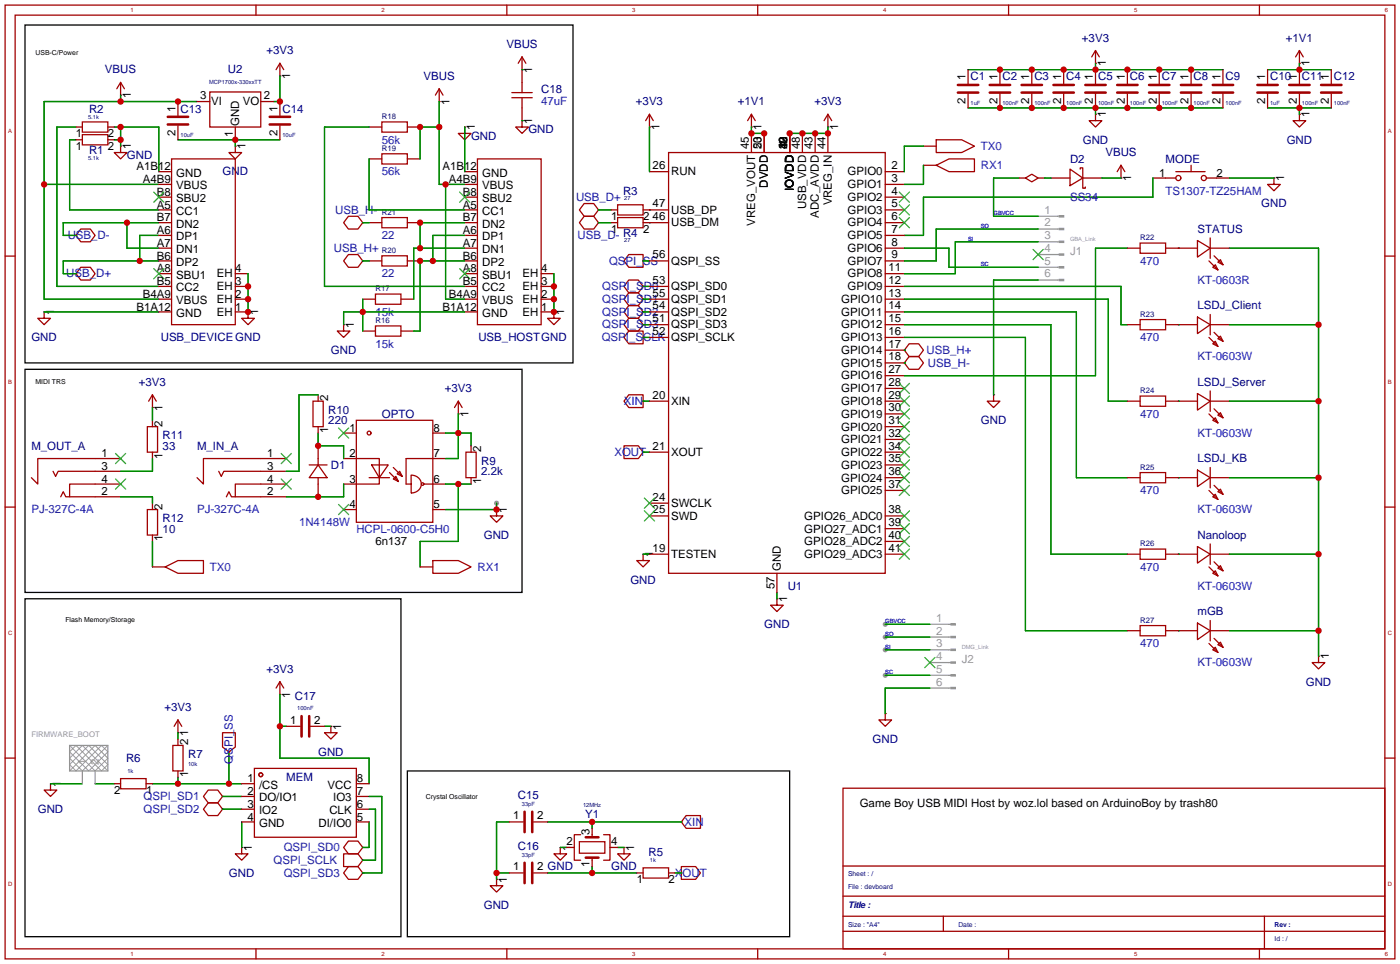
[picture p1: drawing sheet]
<svg xmlns="http://www.w3.org/2000/svg" width="279mm" height="192mm" viewBox="0 0 279 192" stroke-linecap="round" stroke-linejoin="round" font-family="sans-serif">
<g fill="#999">
<circle cx="99" cy="100.2" r=".51"/>
<circle cx="176.4" cy="134.5" r=".51"/>
<circle cx="176.4" cy="126.9" r=".51"/>
<circle cx="176.4" cy="124.4" r=".51"/>
<circle cx="176.4" cy="129.4" r=".51"/>
</g>
<g fill="none" stroke="#a10000" stroke-width=".25">
<path d="M1 1h277v190h-277zM3 3h273v186h-273zM24 19h.1M24 16.4l-.7 1.3M24 16.4l.8 1.3M24 16.4v2.6M41.8 18.3h10.2v7h-10.2zM51 1v2M55.8 15.1h.1M55.8 12.6v2.5M55.8 12.6l-.8 1.3M55.8 12.6l.7 1.3"/>
<path d="M87.5 17.7l-.7 1.3M87.5 17.7l.8 1.3M87.5 17.7v2.5M101 1v2M102 18.4h4.1M102 19.5h4.1M104 13.9h.1M104 11.3l-.7 1.3M104 11.3l.8 1.3M104 11.3v7.1M104 19.5v4.5M151 1v2"/>
<path d="M192.9 13.9v2.8M192.9 18.7v2.8M199.3 13.9v2.8M199.3 18.7v2.8M201 1v2M205.6 13.9v2.8M205.6 18.7v2.8M212 13.9v2.8M212 18.7v2.8M218.3 12.6h.1M218.3 10.1l-.7 1.2M218.3 10.1l.8 1.2"/>
<path d="M218.3 10.1v2.5M218.3 13.9v2.8M218.3 18.7v2.8M224.7 13.9v2.8M224.7 18.7v2.8M231 13.9v2.8M231 18.7v2.8M237.4 13.9v2.8M237.4 18.7v2.8M243.7 13.9v2.8M243.7 18.7v2.8M251 1v2"/>
<path d="M252.6 13.9v2.8M252.6 18.7v2.8M259 12.6h.1M259 10.1l-.8 1.2M259 10.1l.7 1.2M259 10.1v2.5M259 13.9v2.8M259 18.7v2.8M265.3 13.9v2.8M265.3 18.7v2.8M15.1 27.8h1.3M15.1 25.3h1.3"/>
<path d="M16.4 26.8h5.1v2.1h-5.1zM16.4 24.3h5.1v2h-5.1zM21.5 27.8h1.3M21.5 25.3h1.3M24 29.1h.1M24 29.1v1.3h1.3l-1.3 1.3-1.2-1.3h1.2M31.7 34.2h2.5M31.7 36.7h2.5M31.7 39.3h2.5M34.2 31.7h12.7v33h-12.7zM35.5 20.2v2.8M35.5 25.1v2.7"/>
<path d="M39.3 20.2h2.5M46.9 29.1h.1M46.9 29.1v1.3h1.3l-1.3 1.3-1.3-1.3h1.3M46.9 25.3v2.5M52 20.2h2.5M55.8 20.2v2.8M55.8 25.1v2.7M73.6 25.3h2.5M73.6 31.7h2.5M76.1 24.3h5.1v2h-5.1zM76.1 30.6h5.1v2.1h-5.1zM81.2 25.3h2.5"/>
<path d="M81.2 31.7h2.5M87.5 20.2h.1M92.6 25.3h.1M92.6 25.3v1.3h1.3l-1.3 1.2-1.3-1.2h1.3M92.6 34.2h2.6M92.6 36.7h2.6M92.6 39.3h2.6M95.2 31.7h12.7v33h-12.7zM104 24h.1M104 24v1.3h1.3l-1.3 1.3-1.2-1.3h1.2M129.4 25.3h.1M129.4 22.8l-.7 1.2"/>
<path d="M129.4 22.8l.8 1.2M129.4 22.8v2.5M129.4 34.2h3.9M133.3 30.4h43.1v83.8h-43.1zM149.8 25.3h.1M149.8 22.8l-.8 1.2M149.8 22.8l.7 1.2M149.8 22.8v2.5M149.8 26.6v3.8M152.3 26.6v3.8M157.4 26.6v3.8M159.9 26.6v3.8"/>
<path d="M162.5 26.6v3.8M165 25.3h.1M165 22.8l-.8 1.2M165 22.8l.8 1.2M165 22.8v2.5M165 26.6v3.8M176.4 34.2h3.8M176.4 36.7h3.8M176.4 39.3h3.8M184.1 32.9h2.5M184.1 29.1h2.5M186.6 32.9l2.5-1.2h5.1v2.5h-5.1z"/>
<path d="M186.6 27.8h5.1l2.5 1.3-2.5 1.3h-5.1zM203.1 35.5h1.3M204.4 35.5l1.2-.8 1.3 .8-1.3 .7zM206.9 35.5h1.3M209.5 35.5h3.8M213.3 33.7l2.5 1.8-2.5 1.5zM215.3 33.7v-.3h.5v2.1M215.8 35.5v2h.5v-.3M215.8 35.5h3.8M218.3 22.8h.1M218.3 22.8v1.2h1.3l-1.3 1.3-1.2-1.3h1.2M223.4 35.5h.1"/>
<path d="M223.4 32.9l-.7 1.3M223.4 32.9l.8 1.3M223.4 32.9v2.6M229.8 35.5h4.5M234.3 34.2h5.9M237.4 32.9v1.3M240.4 35.5h4.6M253.9 35.5h.1M253.9 35.5v1.2h1.3l-1.3 1.3-1.3-1.3h1.3M259 22.8h.1M259 22.8v1.2h1.3l-1.3 1.3-1.3-1.3h1.3M1 51h2"/>
<path d="M15.1 46.9h.1M15.1 54.5h.1M16.1 45.6h1.9l1 1.3-1 1.3h-1.9l-1-1.3zM16.1 53.2h1.9l1 1.3-1 1.3h-1.9l-1-1.3zM31.7 41.8h2.5M31.7 44.4h2.5M31.7 46.9h2.5M31.7 49.4h2.5M31.7 52h2.5M31.7 54.5h2.5M31.7 57.1h2.5M31.7 59.6h2.5"/>
<path d="M46.9 54.5h2.5M46.9 57.1h2.5M46.9 59.6h2.5M69.4 43.1h1.9l1 1.3-1 1.2h-1.9l-.9-1.2zM69.4 50.7h1.9l1 1.3-1 1.2h-1.9l-.9-1.2zM72.3 44.4h.1M72.3 52h.1M72.3 59.6h2.5M73.6 44.4h2.5M73.6 52h2.5M74.8 58.6h5.1v2h-5.1zM76.1 51h5.1v2h-5.1z"/>
<path d="M76.1 43.3h5.1v2.1h-5.1zM79.9 59.6h2.6M81.2 44.4h2.5M81.2 52h2.5M92.6 41.8h2.6M92.6 44.4h2.6M92.6 46.9h2.6M92.6 49.4h2.6M92.6 52h2.6M92.6 54.5h2.6M92.6 57.1h2.6M92.6 59.6h2.6"/>
<path d="M107.9 54.5h2.5M107.9 57.1h2.5M107.9 59.6h2.5M116.4 43.1h1.9l1 1.3-1 1.2h-1.9l-.9-1.2zM116.4 40.5h1.9l1 1.3-1 1.3h-1.9l-.9-1.3zM119.3 44.4h.1M119.3 41.8h.1M121.8 41.8h1.3M121.8 44.4h1.3M123.1 40.8h5.1v2h-5.1zM123.1 43.3h5.1v2.1h-5.1zM125.3 58.3h1.9l1 1.3-1 1.3h-1.9l-.9-1.3z"/>
<path d="M125.3 55.8h1.9l1 1.3-1 1.2h-1.9l-.9-1.2zM125.3 50.7h2.9v2.5h-2.9l-.9-1.2zM128.2 59.6h.1M128.2 57.1h.1M128.2 52h.1M128.2 41.8h5.1M128.2 44.4h5.1M129.4 52h3.9M129.4 57.1h3.9M129.4 59.6h3.9M176.4 41.8h3.8M176.4 44.4h3.8"/>
<path d="M176.4 46.9h3.8M176.4 49.4h3.8M176.4 52h3.8M176.4 54.5h3.8M176.4 57.1h3.8M176.4 59.6h3.8M224.7 49.4h2.5M227.2 48.4h5.1v2.1h-5.1zM232.3 49.4h6.4M238.7 47.9l2.5 1.5-2.5 1.8zM241 52l1.7 1.8M241.2 49.4h3.8"/>
<path d="M241.2 47.4v4.1M241.7 53.2l.5-.5 .5 1.1zM242 51l1.7 1.7M242.7 52.2l.5-.5 .5 1zM276 51h2M8.8 62.1h.1M8.8 62.1v1.3h1.3l-1.3 1.3-1.3-1.3h1.3M30.4 78.6l-.8 1.3M30.4 78.6l.7 1.3M30.4 78.6v2.6M31.7 62.1h2.5M46.9 62.1h2.5"/>
<path d="M49.4 62.1h.1M49.4 62.1v1.3h1.3l-1.3 1.3-1.2-1.3h1.2M62.4 79.9h2v5.1h-2zM63.4 78.6v1.3M68.5 64.7h.1M68.5 64.7v1.2h1.3l-1.3 1.3-1.3-1.3h1.3M72.3 65.9h2.5M74.8 64.9h5.1v2.1h-5.1zM79.9 65.9h2.6M91.3 79.9l-.7 1.3M91.3 79.9l.8 1.3M91.3 79.9v2.6"/>
<path d="M92.6 62.1h2.6M107.9 62.1h2.5M110.4 62.1h.1M110.4 62.1v1.3h1.3l-1.3 1.3-1.3-1.3h1.3M125.3 65.9h2.9v2.6h-2.9l-.9-1.3zM125.3 78.6h2.9v2.6h-2.9l-.9-1.3zM125.3 60.9h1.9l1 1.2-1 1.3h-1.9l-.9-1.3zM125.3 63.4h1.9l1 1.3-1 1.2h-1.9l-.9-1.2zM128.2 67.2h.1M128.2 79.9h.1M128.2 62.1h.1M128.2 64.7h.1"/>
<path d="M129.4 62.1h3.9M129.4 64.7h3.9M129.4 67.2h3.9M129.4 79.9h3.9M176.4 62.1h3.8M176.4 64.7h3.8M176.4 67.2h3.8M176.4 79.9h3.8M176.4 69.8h3.8M176.4 72.3h3.8M176.4 74.8h3.8M176.4 77.4h3.8"/>
<path d="M180.2 69.8h.1M180.2 72.3h.1M181.2 68.5h1.9l1 1.3-1 1.2h-1.9l-1-1.2zM181.2 71h1.9l1 1.3-1 1.3h-1.9l-1-1.3zM198 78.6h.1M198 78.6v1.3h1.3l-1.3 1.3-1.2-1.3h1.2M224.7 64.7h2.5M224.7 79.9h2.5M227.2 63.7h5.1v2h-5.1zM227.2 78.9h5.1v2h-5.1zM232.3 64.7h6.4M232.3 79.9h6.4"/>
<path d="M238.7 63.2l2.5 1.5-2.5 1.8zM238.7 78.4l2.5 1.5-2.5 1.8zM241 67.2l1.7 1.8M241.2 64.7h3.8M241.2 79.9h3.8M241.2 62.6v4.1M241.2 77.9v4M241.7 68.5l.5-.5 .5 1zM242 66.2l1.7 1.8M242.7 67.5l.5-.5 .5 1zM10.6 93.9l.5 1 .5-1h12.4M12.1 99l.5-1.1 .5 1.1h10.9"/>
<path d="M24 91.3h-16.5v5.1l-1.2-1.2M24 96.4h-10.1v2.6M29.4 85h2v5.1h-2zM30.4 81.2h.1M30.4 83.7v1.3M30.4 90.1v1.2M43.6 93.9l.5 1 .5-1h12.5M45.1 99l.5-1.1 .5 1.1h11M57.1 91.3h-16.6v5.1l-1.2-1.2M57.1 96.4h-10.2v2.6M61.6 92.6h3.6M63.4 92.6l1.8 2.6h-3.6z"/>
<path d="M63.4 85v1.3M63.4 88.8v3.8M63.4 95.2v3.8M68.5 91.3h7.1v5.1h-7.1M68.5 86.3h2.5M71 83.7h15.3v20.3h-15.3zM73.6 95.2h4M74.1 92.6h3.3l-1.8 2.6zM77.6 94.1l1.8 1.8M78.4 95.4l.5-.5 .5 1zM78.4 93.1l1.8 1.8M79.2 94.4l.5-.5 .5 1z"/>
<path d="M81.9 94.6a1.79 1.79 0 0 1 2.1 1.8 1.79 1.79 0 0 1-2 1.8zM84.5 96.4h4.3M86.3 86.3h2.5M88.8 91.3h-7.9v5.1h1M91.3 82.5h.1M92.9 90.1h2v5.1h-2zM93.9 88.8v1.3M93.9 95.2v1.2M124.4 88.8h2.8l1 1.3-1 1.2h-2.8zM128.2 90.1h.1M129.4 90.1h3.9M176.4 95.2h3.8"/>
<path d="M176.4 90.1h3.8M176.4 82.5h3.8M176.4 85h3.8M176.4 87.5h3.8M176.4 92.6h3.8M176.4 97.7h3.8M224.7 95.2h2.5M227.2 94.1h5.1v2.1h-5.1zM232.3 95.2h6.4M238.7 93.6l2.5 1.6-2.5 1.7zM241 82.5l1.7 1.7M241 97.7l1.7 1.8"/>
<path d="M241.2 95.2h3.8M241.2 93.1v4.1M241.7 83.7l.5-.5 .5 1zM241.7 99l.5-.5 .5 1zM242 81.4l1.7 1.8M242 96.7l1.7 1.8M242.7 82.7l.5-.5 .5 1zM242.7 97.9l.5-.5 .5 1.1zM1 101h2M29.4 101.5h2v5.1h-2zM30.4 100.2v1.3M30.4 106.6v1.3"/>
<path d="M30.4 112.9h2.5M32.9 112.9l2.6-1.2h5v2.5h-5zM68.5 101.5h2.5M83.7 112.9h2.6M86.3 111.7h5l2.6 1.2-2.6 1.3h-5zM86.3 101.5h2.5M99 101.5h.1M99 101.5v1.3h1.2l-1.2 1.2-1.3-1.2h1.3M128.2 110.4h.1M128.2 110.4v1.3h1.2l-1.2 1.2-1.3-1.2h1.3M129.4 100.2h3.9M129.4 102.8h3.9"/>
<path d="M129.4 110.4h3.9M154.8 119.3h.1M154.8 119.3v1.3h1.3l-1.3 1.2-1.2-1.2h1.2M154.8 114.2v3.8M176.4 102.8h3.8M176.4 110.4h3.8M176.4 105.3h3.8M176.4 107.9h3.8M224.7 110.4h2.5M227.2 109.4h5.1v2h-5.1zM232.3 110.4h6.4M238.7 108.9l2.5 1.5-2.5 1.8z"/>
<path d="M241 112.9l1.7 1.8M241.2 110.4h3.8M241.2 108.4v4M241.7 114.2l.5-.5 .5 1zM242 111.9l1.7 1.8M242.7 113.2l.5-.5 .5 1zM276 101h2M55.8 138.3h.1M55.8 135.8l-.8 1.3M55.8 135.8l.7 1.3M55.8 135.8v2.5M224.7 125.6h2.5"/>
<path d="M227.2 124.6h5.1v2.1h-5.1zM232.3 125.6h6.4M238.7 124.1l2.5 1.5-2.5 1.8zM241 128.2l1.7 1.8M241.2 123.6v4.1M241.2 125.6h3.8M241.7 129.4l.5-.5 .5 1.1zM242 127.2l1.7 1.7M242.7 128.4l.5-.5 .5 1zM262.8 130.7h.1M262.8 130.7v1.3h1.3l-1.3 1.3-1.3-1.3h1.3M1 151h2"/>
<path d="M10.1 156.1h.1M10.1 156.1v1.3h1.2l-1.2 1.3-1.3-1.3h1.3M22.8 156.1h1.2M24 155.1h5.1v2h-5.1zM29.1 156.1h1.3M34.4 148.5h2.1v5.1h-2.1zM35.5 146h.1M35.5 143.4l-.8 1.3M35.5 143.4l.7 1.3M35.5 143.4v2.6M35.5 147.2v1.3M35.5 153.6v1.2"/>
<path d="M41.5 157.4h1.9l1 1.3-1 1.2h-1.9l-1-1.2zM41.5 159.9h1.9l1 1.3-1 1.3h-1.9l-1-1.3zM44.4 158.7h.1M44.4 146h2.5v2.8l-1.3 1-1.2-1zM45.6 149.8h.1M48.2 156.1h2.5M48.2 158.7h2.5M50.7 153.1h20.3v13.7h-20.3zM57.1 144.7h2.8M61.9 144.7h2.8M65.9 144.7h.1M65.9 144.7v1.3h1.3l-1.3 1.2-1.2-1.2h1.2"/>
<path d="M71 156.1h2.6M71 158.7h2.6M168 157h108v32h-108zM176.4 142.1h.1M176.4 142.1v1.3h1.3l-1.3 1.3-1.2-1.3h1.2M276 151h2M44.4 161.2h.1M48.2 168.8h.1M48.2 168.8v1.3h1.2l-1.2 1.3-1.3-1.3h1.3M48.2 161.2h2.5M48.2 163.7h2.5M68.5 170.1h2.8l1 1.3-1 1.2h-2.8z"/>
<path d="M69.4 167.5h1.9l1 1.3-1 1.3h-1.9l-.9-1.3zM69.4 172.6h1.9l1 1.3-1 1.3h-1.9l-.9-1.3zM71 161.2h2.6M71 163.7h2.6M72.3 168.8h.1M72.3 171.4h.1M72.3 173.9h.1M99 175.2h.1M99 175.2v1.2h1.2l-1.2 1.3-1.3-1.3h1.3M101.5 163.7h2.8M101.5 173.9h2.8M106.3 163.7h2.8"/>
<path d="M106.3 173.9h2.8M111.7 168.8h.1M111.7 168.8v1.3h1.2l-1.2 1.3-1.3-1.3h1.3M112.9 168.8h1.6M115.5 167.7h5.1v2.3h-5.1zM115.7 166.3h-1.2v5.1h1.2M118 165v1.8M118 170.8v1.8M120.3 166.3h1.3v5.1h-1.3M121.6 168.8h1.5M124.4 168.8h.1M124.4 168.8v1.3h1.2l-1.2 1.3-1.3-1.3h1.3"/>
<path d="M126.9 173.9h1.3M128.2 172.9h5.1v2h-5.1zM133.3 173.9h1.2M135.8 172.6h2.9l.9 1.3-.9 1.3h-2.9zM135.8 173.9h.1M135.8 163.7h.1M136.7 162.5h2.9v2.5h-2.9l-.9-1.3zM168 178.5h108M168 172.5h108M51 189v2M101 189v2M151 189v2"/>
<path d="M168 185.5h108M168 182.5h108M188 182.5v3M201 189v2M251 189v2M252 182.5v6.5"/>
<circle cx="234.9" cy="35.5" r=".51"/>
<circle cx="239.9" cy="35.5" r=".51"/>
<circle cx="73.6" cy="86.3" r=".38"/>
<circle cx="84.2" cy="96.4" r=".25"/>
<circle cx="52" cy="154.3" r=".38"/>
</g>
<path d="M5 5h109.2v67.3h-109.2zM5 73.6h99v44.4h-99zM5 119.3h74.9v67.3h-74.9zM81.2 153.6h76.2v33h-76.2z" fill="none" stroke="#000" stroke-width=".25"/>
<g fill="none" stroke="#008700" stroke-width=".25">
<path d="M24 19v1.2M55.8 15.1v5.1h-1.3M104 13.9h.1M192.9 13.9h50.8M218.3 12.6v1.3M252.6 13.9h12.7M259 12.6v1.3M8.8 36.7h22.9M15.1 25.3h-3.8v31.8h20.4M15.1 27.8h-1.2v14h17.8M22.8 25.3h8.9v8.9M22.8 27.8h1.2"/>
<path d="M24 25.3v3.8M35.5 27.8h20.3M39.3 20.2h-30.5v39.4h22.9M46.9 27.8v1.3M73.6 25.3h-8.9v31.8h27.9M73.6 31.7v10.1h19M87.5 25.3h-3.8v6.4M87.5 20.2v16.5h5.1M88.8 36.7v22.9h3.8M92.6 25.3v8.9M104 24h.1M129.4 25.3v8.9"/>
<path d="M149.8 25.3v1.3h2.5M165 25.3v1.3h-7.6M184.1 32.9v3.8h-3.9M184.1 29.1h-3.9v5.1M192.9 21.5h50.8M203.1 35.5h-5.1v7.6h8.9M208.2 35.5h1.3M218.3 21.5v1.3M219.6 35.5h3.8M229.8 35.5v3.8h-45.7v7.6h-3.9M245 35.5h8.9M252.6 21.5h12.7"/>
<path d="M259 21.5v1.3M25.3 44.4v5h6.4M31.7 44.4h-19.1v2.5h2.5M31.7 52h-19.1v2.5h2.5M31.7 46.9h-3.9v5.1M49.4 54.5v7.6M72.3 44.4h1.3M72.3 52h1.3M72.3 59.6v6.3M92.6 44.4h-8.9v5M92.6 49.4h-10.1v10.2M92.6 46.9h-6.3v5.1"/>
<path d="M92.6 52h-8.9v13.9h-1.2M110.4 54.5v7.6M119.3 44.4h2.5M119.3 41.8h2.5M128.2 59.6h1.2M128.2 52h1.2M128.2 57.1h1.2M129.4 41.8h.1M129.4 44.4h.1M180.2 49.4h8.9v3.8h17.8M180.2 59.6h40.7v20.3h3.8M180.2 57.1h43.2v7.6h1.3"/>
<path d="M206.9 45.6h-20.3v6.4h-6.4M206.9 48.2h-16.5v6.3h-10.2M206.9 55.8h-8.9v22.8M224.7 49.4h-6.4v25.4h-38.1M234.9 49.4h.1M245 49.4h17.8v81.3M8.8 62.1h22.9M63.4 78.6h-3.8v15.3h-2.5M92.6 62.1h-24.1v2.6M128.2 62.1h1.2M128.2 64.7h1.2M128.2 79.9h1.2"/>
<path d="M128.2 67.2h1.2M180.2 69.8h.1M180.2 72.3h.1M180.2 64.7h29.3v45.7h15.2M180.2 62.1h34.3v33.1h10.2M180.2 67.2h24.2v58.4h20.3M234.9 64.7h.1M234.9 79.9h.1M245 64.7h17.8M245 79.9h17.8M24 99h6.4v1.2M30.4 81.2v2.5"/>
<path d="M30.4 91.3v2.6h-6.4M63.4 86.3v2.5h5.1v2.5M68.5 96.4v2.6h-11.4M88.8 96.4h5.1M88.8 86.3h5.1v2.5M91.3 82.5v8.8h-2.5M91.3 96.4v11.5h-7.6v5M128.2 90.1h1.2M234.9 95.2h.1M245 95.2h17.8M30.4 107.9v5M99 100.2v1.3h-10.2"/>
<path d="M128.2 110.4h1.2M154.8 118v1.3M234.9 110.4h.1M245 110.4h17.8M55.8 138.3v12.7h17.8v5.1M176.4 134.5h8.9M176.4 126.9h8.9M176.4 124.4h8.9M176.4 129.4h8.9M185.3 137.1h-8.9v5M234.9 125.6h.1M245 125.6h17.8"/>
<path d="M10.1 156.1h6.3M19 156.1h3.8M30.4 156.1h17.8M35.5 146v1.2M35.5 154.8v1.3M44.4 158.7h3.8M45.6 149.8v6.3M55.8 144.7h1.3M64.7 144.7h1.2M73.6 158.7h2.5v15.2h-3.8M44.4 161.2h3.8M48.2 163.7v5.1"/>
<path d="M73.6 163.7v5.1h-1.3M73.6 161.2h1.2v10.2h-2.5M99 173.9h2.5M101.5 163.7h-2.5v11.5M109.1 163.7h26.7M109.1 173.9h17.8M111.7 168.8h1.2M118 163.7v1.3M118 172.6v1.3M123.1 168.8h1.3M134.5 173.9h1.3"/>
</g>
<g fill="none" stroke="#3c3" stroke-width=".25">
<path d="M30.6 38.3l2.1 2M32.7 38.3l-2.1 2M91.6 38.3l2 2M93.6 38.3l-2 2M179.2 38.3l2.1 2M181.3 38.3l-2.1 2M30.6 53.5l2.1 2M32.7 53.5l-2.1 2M91.6 53.5l2 2M93.6 53.5l-2 2M179.2 40.8l2.1 2M179.2 43.3l2.1 2.1"/>
<path d="M181.3 40.8l-2.1 2M181.3 43.3l-2.1 2.1M205.9 49.7l2 2M207.9 49.7l-2 2M179.2 76.4l2.1 2M179.2 78.9l2.1 2M181.3 76.4l-2.1 2M181.3 78.9l-2.1 2M23 90.3l2.1 2.1M23 95.4l2.1 2M25.1 90.3l-2.1 2.1M25.1 95.4l-2.1 2"/>
<path d="M56 90.3l2.1 2.1M56 95.4l2.1 2M58.1 90.3l-2.1 2.1M58.1 95.4l-2.1 2M67.5 85.2l2 2.1M69.5 85.2l-2 2.1M128.4 99.2l2.1 2.1M130.5 99.2l-2.1 2.1M179.2 81.4l2.1 2.1M179.2 84l2.1 2M179.2 86.5l2.1 2.1M179.2 89.1l2.1 2"/>
<path d="M179.2 91.6l2.1 2M179.2 94.1l2.1 2.1M179.2 96.7l2.1 2M181.3 81.4l-2.1 2.1M181.3 84l-2.1 2M181.3 86.5l-2.1 2.1M181.3 89.1l-2.1 2M181.3 91.6l-2.1 2M181.3 94.1l-2.1 2.1M181.3 96.7l-2.1 2M67.5 100.5l2 2M69.5 100.5l-2 2"/>
<path d="M128.4 101.8l2.1 2M130.5 101.8l-2.1 2M179.2 101.8l2.1 2M179.2 104.3l2.1 2M179.2 106.8l2.1 2.1M179.2 109.4l2.1 2M181.3 101.8l-2.1 2M181.3 104.3l-2.1 2M181.3 106.8l-2.1 2.1M181.3 109.4l-2.1 2M184.3 131l2 2M186.3 131l-2 2"/>
</g>
<path d="M13.9 148.5l5.1 5.1 2.5-2.6-2.5-2.5-5.1 5.1M15.1 148.5l-1.2 1.3 3.8 3.8 3.8-3.8-1.3-1.3-5.1 5.1-1.2-1.3 3.8-3.8 3.8 3.8-1.3 1.3zM21.5 148.5l-5.1 5.1-2.5-2.6 2.5-2.5 5.1 5.1" fill="none" stroke="#999" stroke-width=".2"/>
<g fill="none" stroke="#999" stroke-width=".25">
<path d="M206.9 55.8h4.2M206.9 53.2h4.2M206.9 50.7h4.2M206.9 48.2h4.2M206.9 45.6h4.2M206.9 43.1h4.2M211.1 55.7h.9v.2h-.9zM211.1 53.1h.9v.3h-.9zM211.1 50.6h.9v.2h-.9zM211.1 48h.9v.3h-.9zM211.1 45.5h.9v.3h-.9zM211.1 43h.9v.2h-.9z"/>
<path d="M185.3 137.1h4.2M185.3 134.5h4.2M185.3 132h4.2M185.3 129.4h4.2M185.3 126.9h4.2M185.3 124.4h4.2M189.5 136.9h.9v.3h-.9zM189.5 134.4h.9v.3h-.9zM189.5 131.9h.9v.2h-.9zM189.5 129.3h.9v.3h-.9zM189.5 126.8h.9v.2h-.9zM189.5 124.2h.9v.3h-.9z"/>
<path d="M13.9 148.5h7.6v5.1h-7.6zM16.4 153.6v2.5M19 153.6v2.5"/>
</g>
<g fill="none" stroke="#a10000" stroke-width=".51">
<path d="M190.9 16.9h4.1M190.9 18.4h4.1M197.3 16.9h4M197.3 18.4h4M203.6 16.9h4.1M203.6 18.4h4.1M210 16.9h4M210 18.4h4M216.3 16.9h4.1M216.3 18.4h4.1M222.7 16.9h4M222.7 18.4h4"/>
<path d="M229 16.9h4.1M229 18.4h4.1M235.4 16.9h4M235.4 18.4h4M241.7 16.9h4.1M241.7 18.4h4.1M250.6 16.9h4.1M250.6 18.4h4.1M257 16.9h4M257 18.4h4M263.3 16.9h4.1M263.3 18.4h4.1"/>
<path d="M33.4 23.3h4.1M33.4 24.8h4.1M53.8 23.3h4M53.8 24.8h4M60.1 142.7v4M61.6 142.7v4M104.6 161.7v4.1M104.6 171.9v4M106.1 161.7v4.1M106.1 171.9v4M116.7 170.8h2.6M116.7 166.8h2.6"/>
</g>
<g fill="#c00">
<circle cx="25.3" cy="44.4" r=".63"/>
<circle cx="199.3" cy="13.9" r=".63"/>
<circle cx="205.6" cy="13.9" r=".63"/>
<circle cx="212" cy="13.9" r=".63"/>
<circle cx="224.7" cy="13.9" r=".63"/>
<circle cx="231" cy="13.9" r=".63"/>
<circle cx="237.4" cy="13.9" r=".63"/>
<circle cx="218.3" cy="13.9" r=".63"/>
<circle cx="99" cy="173.9" r=".63"/>
<circle cx="237.4" cy="21.5" r=".63"/>
<circle cx="224.7" cy="21.5" r=".63"/>
<circle cx="231" cy="21.5" r=".63"/>
<circle cx="218.3" cy="21.5" r=".63"/>
<circle cx="212" cy="21.5" r=".63"/>
<circle cx="199.3" cy="21.5" r=".63"/>
<circle cx="205.6" cy="21.5" r=".63"/>
<circle cx="259" cy="21.5" r=".63"/>
<circle cx="24" cy="25.3" r=".63"/>
<circle cx="24" cy="27.8" r=".63"/>
<circle cx="165" cy="26.6" r=".63"/>
<circle cx="157.4" cy="26.6" r=".63"/>
<circle cx="159.9" cy="26.6" r=".63"/>
<circle cx="162.5" cy="26.6" r=".63"/>
<circle cx="118" cy="173.9" r=".63"/>
<circle cx="118" cy="163.7" r=".63"/>
<circle cx="35.5" cy="156.1" r=".63"/>
<circle cx="45.6" cy="156.1" r=".63"/>
<circle cx="55.8" cy="20.2" r=".63"/>
<circle cx="35.5" cy="20.2" r=".63"/>
<circle cx="24" cy="20.2" r=".63"/>
<circle cx="8.8" cy="36.7" r=".63"/>
<circle cx="27.8" cy="52" r=".63"/>
<circle cx="55.8" cy="144.7" r=".63"/>
<circle cx="259" cy="13.9" r=".63"/>
<circle cx="149.8" cy="26.6" r=".63"/>
<circle cx="152.3" cy="26.6" r=".63"/>
<circle cx="46.9" cy="27.8" r=".63"/>
<circle cx="99" cy="101.5" r=".63"/>
<circle cx="91.3" cy="96.4" r=".63"/>
<circle cx="91.3" cy="86.3" r=".63"/>
<circle cx="63.4" cy="88.8" r=".63"/>
<circle cx="63.4" cy="99" r=".63"/>
<circle cx="87.5" cy="25.3" r=".63"/>
<circle cx="83.7" cy="25.3" r=".63"/>
<circle cx="88.8" cy="36.7" r=".63"/>
<circle cx="72.3" cy="62.1" r=".63"/>
<circle cx="86.3" cy="52" r=".63"/>
<circle cx="83.7" cy="52" r=".63"/>
<circle cx="83.7" cy="44.4" r=".63"/>
<circle cx="83.7" cy="49.4" r=".63"/>
<circle cx="110.4" cy="62.1" r=".63"/>
<circle cx="110.4" cy="59.6" r=".63"/>
<circle cx="110.4" cy="57.1" r=".63"/>
<circle cx="49.4" cy="62.1" r=".63"/>
<circle cx="49.4" cy="59.6" r=".63"/>
<circle cx="49.4" cy="57.1" r=".63"/>
<circle cx="262.8" cy="64.7" r=".63"/>
<circle cx="262.8" cy="79.9" r=".63"/>
<circle cx="262.8" cy="95.2" r=".63"/>
<circle cx="262.8" cy="110.4" r=".63"/>
<circle cx="262.8" cy="125.6" r=".63"/>
</g>
<g font-size="2.3" fill="#000080">
<text x="53.1" y="10.8">+3V3</text>
<text x="100.9" y="9.6">VBUS</text>
<text x="215.6" y="8.3">+3V3</text>
<text x="256.3" y="8.3">+1V1</text>
<text x="20.9" y="14.6">VBUS</text>
<text x="45.4" y="14.6">U2</text>
<text x="84.4" y="15.9">VBUS</text>
<text x="193.5" y="15.9">C1</text>
<text x="199.8" y="15.9">C2</text>
<text x="206.2" y="15.9">C3</text>
<text x="212.5" y="15.9">C4</text>
<text x="218.9" y="15.9">C5</text>
<text x="225.2" y="15.9">C6</text>
<text x="231.6" y="15.9">C7</text>
<text x="237.9" y="15.9">C8</text>
<text x="244.3" y="15.9">C9</text>
<text x="253.1" y="15.9">C10</text>
<text x="259.5" y="15.9">C11</text>
<text x="265.8" y="15.9">C12</text>
<text x="17.7" y="22.5">R2</text>
<text x="36" y="22.5">C13</text>
<text x="56.3" y="22.5">C14</text>
<text x="107.9" y="18.4">C18</text>
<text x="126.7" y="21">+3V3</text>
<text x="147.1" y="21">+1V1</text>
<text x="162.3" y="21">+3V3</text>
<text x="93.9" y="27.8">GND</text>
<text x="105.3" y="26.6">GND</text>
<text x="215.8" y="28.6">GND</text>
<text x="256.4" y="28.6">GND</text>
<text x="17.7" y="30.6">R1</text>
<text x="25.3" y="31.7">GND</text>
<text x="44.4" y="35">GND</text>
<text x="213.3" y="32.4">D2</text>
<text x="220.3" y="31.1">VBUS</text>
<text x="232.3" y="32.4">MODE</text>
<text x="124.2" y="38.8">R3</text>
<text x="251.4" y="41.3">GND</text>
<text x="238.7" y="46.4">STATUS</text>
<text x="238.7" y="61.6">LSDJ_Client</text>
<text x="6.3" y="68">GND</text>
<text x="32" y="68">USB_DEVICEGND</text>
<text x="65.9" y="70.5">GND</text>
<text x="95.3" y="68">USB_HOSTGND</text>
<text x="27.7" y="76.9">+3V3</text>
<text x="238.7" y="76.9">LSDJ_Server</text>
<text x="65.4" y="82.5">R10</text>
<text x="76.1" y="83.2">OPTO</text>
<text x="88.6" y="78.1">+3V3</text>
<text x="6.3" y="89.6">M_OUT_A</text>
<text x="32.4" y="87.5">R11</text>
<text x="32.4" y="89.6">33</text>
<text x="39.3" y="89.6">M_IN_A</text>
<text x="65.4" y="84.5">220</text>
<text x="195.5" y="84.5">GND</text>
<text x="65.9" y="93.4">D1</text>
<text x="95.9" y="92.6">R9</text>
<text x="95.9" y="94.6">2.2k</text>
<text x="238.7" y="92.1">LSDJ_KB</text>
<text x="32.4" y="104">R12</text>
<text x="32.4" y="106.1">10</text>
<text x="96.4" y="107.3">GND</text>
<text x="238.7" y="107.3">Nanoloop</text>
<text x="125.6" y="116.2">GND</text>
<text x="157" y="117.5">U1</text>
<text x="152.3" y="125.1">GND</text>
<text x="238.7" y="122.6">mGB</text>
<text x="53.1" y="134">+3V3</text>
<text x="260.3" y="136.6">GND</text>
<text x="32.8" y="141.6">+3V3</text>
<text x="58.8" y="139.4">C17</text>
<text x="173.9" y="148">GND</text>
<text x="25.1" y="151.8">R6</text>
<text x="37.5" y="151">R7</text>
<text x="57.1" y="155.6">MEM</text>
<text x="63.4" y="150.5">GND</text>
<text x="7.5" y="162">GND</text>
<text x="103.2" y="159.2">C15</text>
<text x="116.6" y="163">Y1</text>
<text x="103.2" y="169.3">C16</text>
<text x="121.8" y="173.4">GND</text>
<text x="129.3" y="170.6">R5</text>
<text x="45.6" y="174.7">GND</text>
<text x="96.4" y="181">GND</text>
</g>
<g font-size="2.3">
<text x="57.8" y="15.8" transform="rotate(-90 57.8 15.8)">1</text>
<text x="106.1" y="14.5" transform="rotate(-90 106.1 14.5)">1</text>
<text x="192.4" y="15.9" transform="rotate(-90 192.4 15.9)">1</text>
<text x="198.8" y="15.9" transform="rotate(-90 198.8 15.9)">1</text>
<text x="205.1" y="15.9" transform="rotate(-90 205.1 15.9)">1</text>
<text x="211.5" y="15.9" transform="rotate(-90 211.5 15.9)">1</text>
<text x="217.8" y="15.9" transform="rotate(-90 217.8 15.9)">1</text>
<text x="220.4" y="13.2" transform="rotate(-90 220.4 13.2)">1</text>
<text x="224.2" y="15.9" transform="rotate(-90 224.2 15.9)">1</text>
<text x="230.5" y="15.9" transform="rotate(-90 230.5 15.9)">1</text>
<text x="236.9" y="15.9" transform="rotate(-90 236.9 15.9)">1</text>
<text x="243.2" y="15.9" transform="rotate(-90 243.2 15.9)">1</text>
<text x="252.1" y="15.9" transform="rotate(-90 252.1 15.9)">1</text>
<text x="258.5" y="15.9" transform="rotate(-90 258.5 15.9)">1</text>
<text x="261" y="13.2" transform="rotate(-90 261 13.2)">1</text>
<text x="264.8" y="15.9" transform="rotate(-90 264.8 15.9)">1</text>
<text x="26.1" y="19.6" transform="rotate(-90 26.1 19.6)">1</text>
<text x="35" y="22.3" transform="rotate(-90 35 22.3)">1</text>
<text x="39.9" y="19.7">3</text>
<text x="42.1" y="21">VI</text>
<text x="48.4" y="21">VO</text>
<text x="52.6" y="19.7">2</text>
<text x="55.3" y="22.3" transform="rotate(-90 55.3 22.3)">1</text>
<text x="89.6" y="20.9" transform="rotate(-90 89.6 20.9)">1</text>
<text x="192.4" y="20.7" transform="rotate(-90 192.4 20.7)">2</text>
<text x="198.8" y="20.7" transform="rotate(-90 198.8 20.7)">2</text>
<text x="205.1" y="20.7" transform="rotate(-90 205.1 20.7)">2</text>
<text x="211.5" y="20.7" transform="rotate(-90 211.5 20.7)">2</text>
<text x="217.8" y="20.7" transform="rotate(-90 217.8 20.7)">2</text>
<text x="220.4" y="23.4" transform="rotate(-90 220.4 23.4)">1</text>
<text x="224.2" y="20.7" transform="rotate(-90 224.2 20.7)">2</text>
<text x="230.5" y="20.7" transform="rotate(-90 230.5 20.7)">2</text>
<text x="236.9" y="20.7" transform="rotate(-90 236.9 20.7)">2</text>
<text x="243.2" y="20.7" transform="rotate(-90 243.2 20.7)">2</text>
<text x="252.1" y="20.7" transform="rotate(-90 252.1 20.7)">2</text>
<text x="258.5" y="20.7" transform="rotate(-90 258.5 20.7)">2</text>
<text x="261" y="23.4" transform="rotate(-90 261 23.4)">1</text>
<text x="264.8" y="20.7" transform="rotate(-90 264.8 20.7)">2</text>
<text x="15.1" y="29.9">1</text>
<text x="15.1" y="27.3">1</text>
<text x="21.5" y="29.9">2</text>
<text x="21.5" y="27.3">2</text>
<text x="26.1" y="29.7" transform="rotate(-90 26.1 29.7)">1</text>
<text x="35" y="27.1" transform="rotate(-90 35 27.1)">2</text>
<text x="46.4" y="27.2" transform="rotate(-90 46.4 27.2)">1</text>
<text x="47.7" y="25.1" transform="rotate(-90 47.7 25.1)">GND</text>
<text x="48.9" y="29.7" transform="rotate(-90 48.9 29.7)">1</text>
<text x="55.3" y="27.1" transform="rotate(-90 55.3 27.1)">2</text>
<text x="94.6" y="25.9" transform="rotate(-90 94.6 25.9)">1</text>
<text x="106.1" y="24.7" transform="rotate(-90 106.1 24.7)">1</text>
<text x="131.5" y="25.9" transform="rotate(-90 131.5 25.9)">1</text>
<text x="149.3" y="29.7" transform="rotate(-90 149.3 29.7)">45</text>
<text x="151.8" y="29.7" transform="rotate(-90 151.8 29.7)">23</text>
<text x="151.8" y="29.7" transform="rotate(-90 151.8 29.7)">50</text>
<text x="151.8" y="25.9" transform="rotate(-90 151.8 25.9)">1</text>
<text x="156.9" y="29.7" transform="rotate(-90 156.9 29.7)">10</text>
<text x="156.9" y="29.7" transform="rotate(-90 156.9 29.7)">22</text>
<text x="156.9" y="29.7" transform="rotate(-90 156.9 29.7)">33</text>
<text x="156.9" y="29.7" transform="rotate(-90 156.9 29.7)">419</text>
<text x="159.4" y="29.7" transform="rotate(-90 159.4 29.7)">48</text>
<text x="162" y="29.7" transform="rotate(-90 162 29.7)">43</text>
<text x="164.5" y="29.7" transform="rotate(-90 164.5 29.7)">44</text>
<text x="167" y="25.9" transform="rotate(-90 167 25.9)">1</text>
<text x="27.2" y="33.9">A1B12</text>
<text x="35.1" y="35.2">GND</text>
<text x="88.2" y="33.9">A1B12</text>
<text x="96.1" y="35.2">GND</text>
<text x="130.1" y="33.7">26</text>
<text x="133.8" y="35">RUN</text>
<text x="168.9" y="35">GPIO0</text>
<text x="177.7" y="33.7">2</text>
<text x="231" y="35.2">1</text>
<text x="242.5" y="35.2">2</text>
<text x="28.5" y="36.5">A4B9</text>
<text x="31.3" y="39">B8</text>
<text x="31.3" y="41.5">A5</text>
<text x="35.1" y="37.7">VBUS</text>
<text x="35.1" y="40.3">SBU2</text>
<text x="89.4" y="36.5">A4B9</text>
<text x="92.2" y="39">B8</text>
<text x="92.2" y="41.5">A5</text>
<text x="96.1" y="37.7">VBUS</text>
<text x="96.1" y="40.3">SBU2</text>
<text x="130.1" y="41.3">47</text>
<text x="153.1" y="37.4" transform="rotate(-90 153.1 37.4)">DVDD</text>
<text x="158.1" y="38.1" transform="rotate(-90 158.1 38.1)">IOVDD</text>
<text x="160.7" y="41.7" transform="rotate(-90 160.7 41.7)">USB_VDD</text>
<text x="165.8" y="40.9" transform="rotate(-90 165.8 40.9)">VREG_IN</text>
<text x="168.9" y="37.5">GPIO1</text>
<text x="168.9" y="40">GPIO2</text>
<text x="177.7" y="36.2">3</text>
<text x="177.7" y="38.8">4</text>
<text x="177.7" y="41.3">5</text>
<text x="225.5" y="36.1" transform="rotate(-90 225.5 36.1)">1</text>
<text x="255.9" y="36.1" transform="rotate(-90 255.9 36.1)">1</text>
<text x="31.3" y="44.1">B7</text>
<text x="31.3" y="46.6">A6</text>
<text x="35.1" y="42.8">CC1</text>
<text x="35.1" y="45.3">DN2</text>
<text x="35.1" y="47.9">DP1</text>
<text x="92.2" y="44.1">B7</text>
<text x="92.2" y="46.6">A6</text>
<text x="96.1" y="42.8">CC1</text>
<text x="96.1" y="45.3">DN2</text>
<text x="96.1" y="47.9">DP1</text>
<text x="121.8" y="43.8">1</text>
<text x="121.8" y="46.4">1</text>
<text x="128.2" y="43.8">2</text>
<text x="128.2" y="46.4">2</text>
<text x="130.1" y="43.8">46</text>
<text x="133.8" y="42.6">USB_DP</text>
<text x="133.8" y="45.1">USB_DM</text>
<text x="150.5" y="45" transform="rotate(-90 150.5 45)">VREG_VOUT</text>
<text x="163.2" y="43.3" transform="rotate(-90 163.2 43.3)">ADC_AVDD</text>
<text x="168.9" y="42.6">GPIO3</text>
<text x="168.9" y="45.1">GPIO4</text>
<text x="168.9" y="47.7">GPIO5</text>
<text x="177.7" y="43.8">6</text>
<text x="177.7" y="46.4">7</text>
<text x="31.3" y="49.2">A7</text>
<text x="31.3" y="51.7">B6</text>
<text x="35.1" y="50.4">DN1</text>
<text x="35.1" y="53">DP2</text>
<text x="92.2" y="49.2">A7</text>
<text x="92.2" y="51.7">B6</text>
<text x="96.1" y="50.4">DN1</text>
<text x="96.1" y="53">DP2</text>
<text x="130.1" y="51.5">56</text>
<text x="133.8" y="52.7">QSPI_SS</text>
<text x="168.9" y="50.2">GPIO6</text>
<text x="168.9" y="52.7">GPIO7</text>
<text x="177.7" y="48.9">8</text>
<text x="177.7" y="51.5">9</text>
<text x="28.5" y="59.3">B4A9</text>
<text x="31.3" y="54.2">A8</text>
<text x="31.3" y="56.8">B5</text>
<text x="35.1" y="55.5">SBU1</text>
<text x="35.1" y="58">CC2</text>
<text x="43.2" y="55.3">EH</text>
<text x="43.2" y="57.8">EH</text>
<text x="46.9" y="54.2">4</text>
<text x="46.9" y="56.8">3</text>
<text x="46.9" y="59.3">2</text>
<text x="89.4" y="59.3">B4A9</text>
<text x="92.2" y="54.2">A8</text>
<text x="92.2" y="56.8">B5</text>
<text x="96.1" y="55.5">SBU1</text>
<text x="96.1" y="58">CC2</text>
<text x="104.2" y="55.3">EH</text>
<text x="104.2" y="57.8">EH</text>
<text x="107.9" y="54.2">4</text>
<text x="107.9" y="56.8">3</text>
<text x="107.9" y="59.3">2</text>
<text x="130.1" y="56.5">53</text>
<text x="130.1" y="59.1">55</text>
<text x="133.8" y="57.8">QSPI_SD0</text>
<text x="168.9" y="55.3">GPIO8</text>
<text x="168.9" y="57.8">GPIO9</text>
<text x="177.1" y="54">11</text>
<text x="177.1" y="56.5">12</text>
<text x="177.1" y="59.1">13</text>
<text x="10.8" y="62.8" transform="rotate(-90 10.8 62.8)">1</text>
<text x="27.2" y="61.9">B1A12</text>
<text x="35.1" y="60.6">VBUS</text>
<text x="35.1" y="63.1">GND</text>
<text x="43.2" y="60.3">EH</text>
<text x="43.2" y="62.9">EH</text>
<text x="46.9" y="61.9">1</text>
<text x="51.5" y="62.8" transform="rotate(-90 51.5 62.8)">1</text>
<text x="70.5" y="65.3" transform="rotate(-90 70.5 65.3)">1</text>
<text x="88.2" y="61.9">B1A12</text>
<text x="96.1" y="60.6">VBUS</text>
<text x="96.1" y="63.1">GND</text>
<text x="104.2" y="60.3">EH</text>
<text x="104.2" y="62.9">EH</text>
<text x="107.9" y="61.9">1</text>
<text x="112.4" y="62.8" transform="rotate(-90 112.4 62.8)">1</text>
<text x="130.1" y="61.6">54</text>
<text x="130.1" y="64.2">51</text>
<text x="133.8" y="60.4">QSPI_SD1</text>
<text x="133.8" y="62.9">QSPI_SD2</text>
<text x="133.8" y="65.4">QSPI_SD3</text>
<text x="167.7" y="60.4">GPIO10</text>
<text x="167.7" y="62.9">GPIO11</text>
<text x="167.7" y="65.4">GPIO12</text>
<text x="177.1" y="61.6">14</text>
<text x="177.1" y="64.2">15</text>
<text x="130.1" y="66.7">52</text>
<text x="133.8" y="68">QSPI_SCLK</text>
<text x="167.7" y="68">GPIO13</text>
<text x="167.7" y="70.5">GPIO14</text>
<text x="177.1" y="66.7">16</text>
<text x="177.1" y="69.2">17</text>
<text x="177.1" y="71.8">18</text>
<text x="167.7" y="73.1">GPIO15</text>
<text x="167.7" y="75.6">GPIO16</text>
<text x="177.1" y="74.3">27</text>
<text x="177.1" y="76.9">28</text>
<text x="32.4" y="81.8" transform="rotate(-90 32.4 81.8)">1</text>
<text x="65.4" y="79.9" transform="rotate(-90 65.4 79.9)">2</text>
<text x="93.4" y="83.1" transform="rotate(-90 93.4 83.1)">1</text>
<text x="130.1" y="79.4">20</text>
<text x="133.8" y="80.7">XIN</text>
<text x="167.7" y="78.1">GPIO17</text>
<text x="167.7" y="80.7">GPIO18</text>
<text x="167.7" y="83.2">GPIO19</text>
<text x="177.1" y="79.4">29</text>
<text x="177.1" y="81.9">30</text>
<text x="32.4" y="85" transform="rotate(-90 32.4 85)">2</text>
<text x="65.4" y="86.3" transform="rotate(-90 65.4 86.3)">1</text>
<text x="69.6" y="86">1</text>
<text x="86.4" y="86">8</text>
<text x="130.1" y="89.6">21</text>
<text x="167.7" y="85.8">GPIO20</text>
<text x="167.7" y="88.3">GPIO21</text>
<text x="177.1" y="84.5">31</text>
<text x="177.1" y="87">32</text>
<text x="177.1" y="89.6">34</text>
<text x="20.2" y="91.1">1</text>
<text x="20.2" y="93.6">3</text>
<text x="32.4" y="91.3" transform="rotate(-90 32.4 91.3)">1</text>
<text x="53.2" y="91.1">1</text>
<text x="53.2" y="93.6">3</text>
<text x="69.6" y="91.1">2</text>
<text x="86.4" y="91.1">7</text>
<text x="95.9" y="90.1" transform="rotate(-90 95.9 90.1)">2</text>
<text x="133.8" y="90.8">XOUT</text>
<text x="167.7" y="90.8">GPIO22</text>
<text x="167.7" y="93.4">GPIO23</text>
<text x="167.7" y="95.9">GPIO24</text>
<text x="177.1" y="92.1">35</text>
<text x="177.1" y="94.6">36</text>
<text x="20.2" y="96.1">4</text>
<text x="20.2" y="98.7">2</text>
<text x="32.4" y="101.5" transform="rotate(-90 32.4 101.5)">2</text>
<text x="53.2" y="96.1">4</text>
<text x="53.2" y="98.7">2</text>
<text x="69.6" y="101.2">4</text>
<text x="69.6" y="96.1">3</text>
<text x="86.4" y="96.1">6</text>
<text x="86.4" y="101.2">5</text>
<text x="95.9" y="96.4" transform="rotate(-90 95.9 96.4)">1</text>
<text x="130.1" y="99.7">24</text>
<text x="133.8" y="101">SWCLK</text>
<text x="167.7" y="98.5">GPIO25</text>
<text x="177.1" y="97.2">37</text>
<text x="32.4" y="107.9" transform="rotate(-90 32.4 107.9)">1</text>
<text x="101" y="102.1" transform="rotate(-90 101 102.1)">1</text>
<text x="130.1" y="102.3">25</text>
<text x="133.8" y="103.5">SWD</text>
<text x="160.3" y="103.5">GPIO26_ADC0</text>
<text x="160.3" y="106.1">GPIO27_ADC1</text>
<text x="177.1" y="102.3">38</text>
<text x="177.1" y="104.8">39</text>
<text x="177.1" y="107.3">40</text>
<text x="74.8" y="108.6">6n137</text>
<text x="130.1" y="109.9">19</text>
<text x="130.2" y="111" transform="rotate(-90 130.2 111)">1</text>
<text x="133.8" y="111.2">TESTEN</text>
<text x="155.6" y="113.7" transform="rotate(-90 155.6 113.7)">GND</text>
<text x="160.3" y="108.6">GPIO28_ADC2</text>
<text x="160.3" y="111.2">GPIO29_ADC3</text>
<text x="177.1" y="109.9">41</text>
<text x="154.3" y="117.4" transform="rotate(-90 154.3 117.4)">57</text>
<text x="156.9" y="119.9" transform="rotate(-90 156.9 119.9)">1</text>
<text x="264.8" y="131.3" transform="rotate(-90 264.8 131.3)">1</text>
<text x="57.8" y="139" transform="rotate(-90 57.8 139)">1</text>
<text x="37.5" y="148.5" transform="rotate(-90 37.5 148.5)">2</text>
<text x="37.5" y="146.6" transform="rotate(-90 37.5 146.6)">1</text>
<text x="57.8" y="144.2">1</text>
<text x="62.6" y="144.2">2</text>
<text x="68" y="145.3" transform="rotate(-90 68 145.3)">1</text>
<text x="37.5" y="154.8" transform="rotate(-90 37.5 154.8)">1</text>
<text x="49.3" y="155.8">1</text>
<text x="71.2" y="155.8">8</text>
<text x="12.1" y="156.7" transform="rotate(-90 12.1 156.7)">1</text>
<text x="22.8" y="158.1">2</text>
<text x="29.1" y="158.1">1</text>
<text x="49.3" y="158.4">2</text>
<text x="49.3" y="160.9">3</text>
<text x="51.6" y="157.1">/CS</text>
<text x="51.6" y="159.6">DO/IO1</text>
<text x="65.3" y="157.1">VCC</text>
<text x="66.4" y="159.6">IO3</text>
<text x="71.2" y="160.9">6</text>
<text x="71.2" y="158.4">7</text>
<text x="171.4" y="160.7">Game Boy USB MIDI Host by woz.lol based on ArduinoBoy by trash80</text>
<text x="49.3" y="163.5">4</text>
<text x="51.6" y="162.2">IO2</text>
<text x="51.6" y="164.7">GND</text>
<text x="63.5" y="164.7">DI/IO0</text>
<text x="65.6" y="162.2">CLK</text>
<text x="71.2" y="163.5">5</text>
<text x="102.3" y="163.2">1</text>
<text x="107.1" y="163.2">2</text>
<text x="117.5" y="166.3" transform="rotate(-90 117.5 166.3)">3</text>
<text x="50.2" y="169.4" transform="rotate(-90 50.2 169.4)">1</text>
<text x="102.3" y="173.4">1</text>
<text x="107.1" y="173.4">2 GND</text>
<text x="112.9" y="168.3">2</text>
<text x="113.7" y="169.4" transform="rotate(-90 113.7 169.4)">1</text>
<text x="117.5" y="172.6" transform="rotate(-90 117.5 172.6)">1</text>
<text x="121.8" y="168.3">4</text>
<text x="126.4" y="169.4" transform="rotate(-90 126.4 169.4)">1</text>
<text x="101" y="175.8" transform="rotate(-90 101 175.8)">1</text>
<text x="126.9" y="175.9">1</text>
<text x="133.3" y="175.9">2</text>
</g>
<g font-size="2.3" fill="#00f">
<text x="107.9" y="21">47uF</text>
<text x="76.1" y="28.6">56k</text>
<text x="195.5" y="29.9">TX0</text>
<text x="76.1" y="35">56k</text>
<text x="195.5" y="33.7">RX1</text>
<text x="114.8" y="40">USB_D+</text>
<text x="213.3" y="40">SS34</text>
<text x="232.3" y="38.8">TS1307-TZ25HAM</text>
<text x="13.5" y="47.7">USB_D-</text>
<text x="66.8" y="42.6">USB_H-</text>
<text x="76.1" y="47.7">22</text>
<text x="115.1" y="47.7">USB_D- R4</text>
<text x="66.5" y="50.2">USB_H+</text>
<text x="121.4" y="52.7">QSPI_SS</text>
<text x="227.2" y="52.7">470</text>
<text x="13.2" y="55.3">USB_D+</text>
<text x="76.1" y="55.3">22</text>
<text x="120" y="57.8">QSPI_SD0</text>
<text x="238.7" y="56.5">KT-0603R</text>
<text x="74.8" y="62.9">15k</text>
<text x="120" y="60.4">QSPI_SD1</text>
<text x="120" y="62.9">QSPI_SD2</text>
<text x="120" y="65.4">QSPI_SD3</text>
<text x="74.8" y="69.2">15k</text>
<text x="119.9" y="68">QSPI_SCLK</text>
<text x="184.7" y="70.5">USB_H+</text>
<text x="227.2" y="68">470</text>
<text x="238.7" y="71.8">KT-0603W</text>
<text x="184.9" y="73.1">USB_H-</text>
<text x="124.4" y="80.7">XIN</text>
<text x="227.2" y="83.2">470</text>
<text x="238.7" y="87">KT-0603W</text>
<text x="122.5" y="90.8">XOUT</text>
<text x="227.2" y="98.5">470</text>
<text x="6.3" y="102.3">PJ-327C-4A</text>
<text x="39.3" y="102.3">PJ-327C-4A</text>
<text x="59.6" y="104.8">1N4148W</text>
<text x="71" y="106.1">HCPL-0600-C5H0</text>
<text x="238.7" y="102.3">KT-0603W</text>
<text x="41.8" y="113.7">TX0</text>
<text x="95.2" y="113.7">RX1</text>
<text x="227.2" y="113.7">470</text>
<text x="238.7" y="117.5">KT-0603W</text>
<text x="227.2" y="128.9">470</text>
<text x="238.7" y="132.7">KT-0603W</text>
<text x="46.4" y="152.1" transform="rotate(-90 46.4 152.1)">QSPI_SS</text>
<text x="28.6" y="159.4">QSPI_SD1</text>
<text x="28.6" y="162">QSPI_SD2</text>
<text x="136.4" y="164.5">XIN</text>
<text x="54.5" y="172.1">QSPI_SCLK</text>
<text x="56.5" y="169.6">QSPI_SD0</text>
<text x="56.5" y="174.7">QSPI_SD3</text>
<text x="134.5" y="174.7">XOUT</text>
</g>
<g font-size="2.3" fill="#999">
<text x="208.2" y="42.6">1</text>
<text x="208.2" y="45.1">2</text>
<text x="208.2" y="47.7">3</text>
<text x="208.2" y="50.2">4</text>
<text x="208.2" y="52.7">5</text>
<text x="213.3" y="50.8">J1</text>
<text x="208.2" y="55.3">6</text>
<text x="186.6" y="123.9">1</text>
<text x="186.6" y="126.4">2</text>
<text x="186.6" y="128.9">3</text>
<text x="186.6" y="131.5">4</text>
<text x="186.6" y="134">5</text>
<text x="186.6" y="136.6">6</text>
<text x="191.7" y="132.1">J2</text>
<text x="17.2" y="152.3" transform="rotate(-90 17.2 152.3)">1</text>
<text x="19.7" y="152.3" transform="rotate(-90 19.7 152.3)">2</text>
</g>
<text font-size="1.8" fill="#000080" x="169" y="180.9">Title :</text>
<g font-size="1.5" fill="#000080">
<text x="76.1" y="23.7">R18</text>
<text x="76.1" y="30">R19</text>
<text x="76.1" y="42.7">R21</text>
<text x="227.2" y="47.8">R22</text>
<text x="76.1" y="50.4">R20</text>
<text x="74.8" y="58">R17</text>
<text x="74.8" y="64.3">R16</text>
<text x="227.2" y="63.1">R23</text>
<text x="227.2" y="78.3">R24</text>
<text x="227.2" y="93.5">R25</text>
<text x="227.2" y="108.8">R26</text>
<text x="227.2" y="124">R27</text>
</g>
<text font-size="1.5" fill="#999" x="6.3" y="146.9">FIRMWARE_BOOT</text>
<g font-size="1.4">
<text x="7.1" y="11">USB-C/Power</text>
<text x="7.1" y="76.6">MIDI TRS</text>
<text x="13" y="123.8">Flash Memory/Storage</text>
<text x="84.9" y="159.1">Crystal Oscillator</text>
</g>
<g font-size="1.3" fill="#000080">
<text x="169" y="177.2">File : devboard</text>
<text x="169" y="174.5">Sheet : /</text>
<text x="169" y="184.6">Size : &quot;A4&quot;</text>
<text x="191" y="184.6">Date :</text>
<text x="254" y="184.6">Rev :</text>
<text x="254" y="187.4">Id : /</text>
</g>
<g font-size="1.2" fill="#a00000">
<text x="26" y="2.4">1</text>
<text x="76" y="2.4">2</text>
<text x="126" y="2.4">3</text>
<text x="176" y="2.4">4</text>
<text x="226" y="2.4">5</text>
<text x="276" y="2.4">6</text>
<text x="1.6" y="26.4">A</text>
<text x="276.6" y="26.4">A</text>
<text x="1.6" y="76.4">B</text>
<text x="276.6" y="76.4">B</text>
<text x="1.6" y="126.4">C</text>
<text x="276.6" y="126.4">C</text>
<text x="1.6" y="176.4">D</text>
<text x="276.6" y="176.4">D</text>
<text x="26" y="190.4">1</text>
<text x="76" y="190.4">2</text>
<text x="126" y="190.4">3</text>
<text x="176" y="190.4">4</text>
<text x="226" y="190.4">5</text>
<text x="276" y="190.4">6</text>
</g>
<g font-size="1.1" fill="#000080">
<text x="41.7" y="16.8">MCP1700x-330xxTT</text>
<text x="17.6" y="23.7">5.1k</text>
<text x="193.5" y="20.9">1uF</text>
<text x="199.8" y="20.9">100nF</text>
<text x="206.2" y="20.9">100nF</text>
<text x="212.5" y="20.9">100nF</text>
<text x="218.9" y="20.9">100nF</text>
<text x="225.2" y="20.9">100nF</text>
<text x="231.6" y="20.9">100nF</text>
<text x="237.9" y="20.9">100nF</text>
<text x="244.3" y="20.9">100nF</text>
<text x="253.1" y="20.9">1uF</text>
<text x="259.5" y="20.9">100nF</text>
<text x="265.8" y="20.9">100nF</text>
<text x="36" y="27.2">10uF</text>
<text x="56.3" y="27.2">10uF</text>
<text x="17.6" y="31.8">5.1k</text>
<text x="124.4" y="39.9">27</text>
<text x="124.4" y="48.3">27</text>
<text x="59.2" y="141.5">100nF</text>
<text x="25.4" y="154">1k</text>
<text x="37.5" y="152.7">10k</text>
<text x="104" y="160.6">33pF</text>
<text x="116.2" y="160.8">12MHz</text>
<text x="104" y="170.7">33pF</text>
<text x="129.5" y="171.7">1k</text>
</g>
<g font-size="1.1" fill="#00f">
<text x="192.9" y="47.9">SI</text>
<text x="195.5" y="45.4">SO</text>
<text x="198" y="42.8">GBVCC</text>
<text x="195.5" y="53">SC</text>
<text x="176.4" y="124.1">GBVCC</text>
<text x="176.4" y="126.7">SO</text>
<text x="176.4" y="129.2">SI</text>
<text x="176.4" y="134.3">SC</text>
</g>
<g font-size="1.1" fill="#999">
<text x="213.3" y="47.9">GBA_Link</text>
<text x="191.7" y="129.2">DMG_Link</text>
</g>
</svg>
